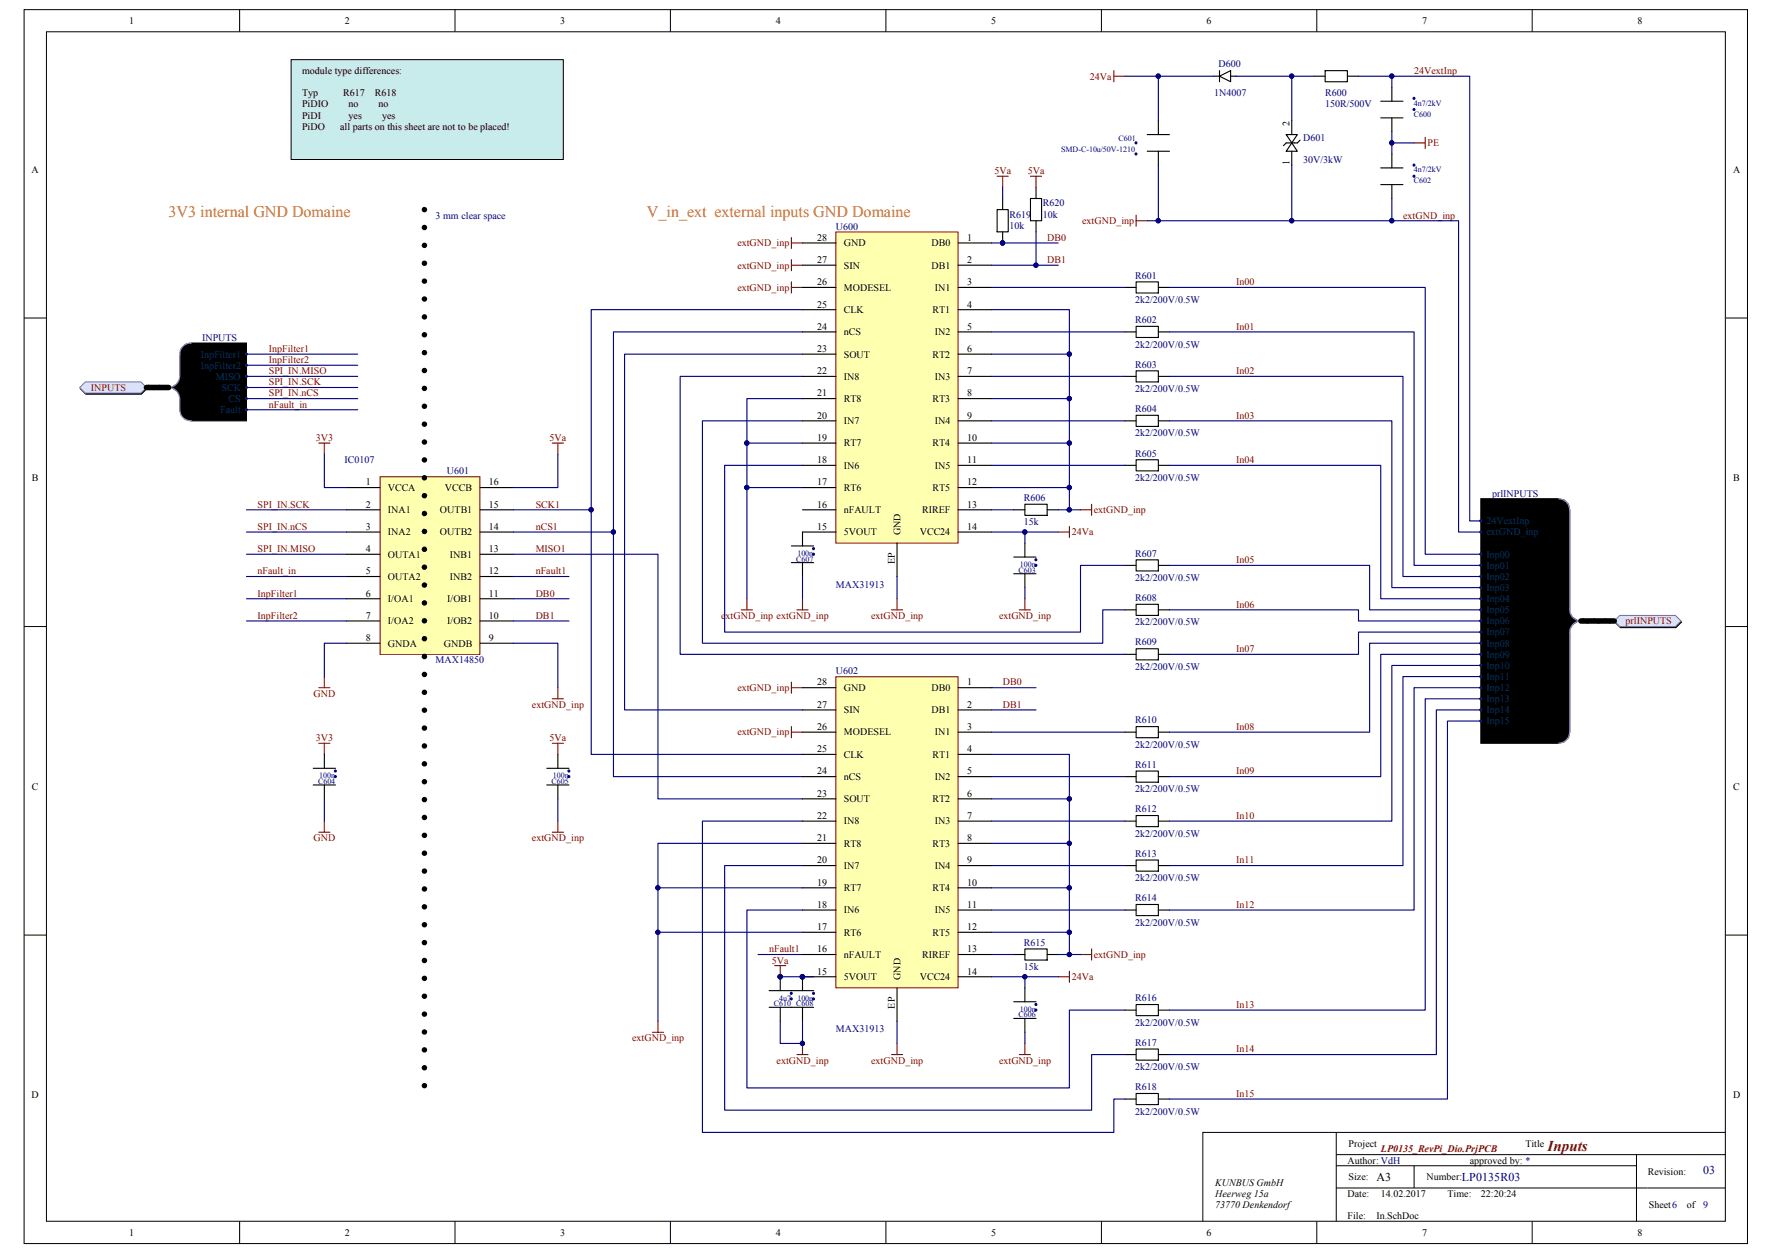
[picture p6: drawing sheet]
<svg xmlns="http://www.w3.org/2000/svg" width="420mm" height="297mm" viewBox="0 0 420 297" stroke-linecap="round" stroke-linejoin="round" font-family="sans-serif">
<g fill="none" stroke="#000" stroke-width=".24">
<path d="M5.7 2.3h408.5v292.5h-408.5zM11 7.5h397.9v282h-397.9zM56.8 2.3v5.2M107.8 2.3v5.2M158.9 2.3v5.2M210 2.3v5.2M261.1 2.3v5.2M312.1 2.3v5.2M363.2 2.3v5.2M5.7 75.4h5.3M409 75.4h5.2M5.7 148.5h5.3"/>
<path d="M409 148.5h5.2M5.7 221.6h5.3M409 221.6h5.2M316.7 268.4v21.1M316.7 273.7h92.3M316.7 276.3h71.2M335.2 276.3v5.3M387.9 273.7v15.8M409 268.4h-123.9v21.1M56.8 289.5v5.3M107.8 289.5v5.3M158.9 289.5v5.3"/>
<path d="M210 289.5v5.3M261.1 289.5v5.3M312.1 289.5v5.3M316.7 281.6h92.3M363.2 289.5v5.3"/>
</g>
<path d="M90.1 113h23.6v42.1h-23.6z" fill="#ffffb0"/>
<path d="M90.1 113h23.6v42.1h-23.6z" fill="none" stroke="#800000" stroke-width=".24"/>
<g fill="none" stroke="#000" stroke-width=".26">
<path d="M82.1 115.6h8M113.8 115.6h7.9M82.1 120.8h8M82.1 126.1h8M82.1 131.4h8M82.1 136.7h8M113.8 120.8h7.9M113.8 126.1h7.9M113.8 131.4h7.9M113.8 136.7h7.9M82.1 141.9h8M82.1 147.2h8"/>
<path d="M82.1 152.5h8M113.8 141.9h7.9M113.8 147.2h7.9M113.8 152.5h7.9"/>
</g>
<g fill="#000" stroke="#000" stroke-width=".24">
<path d="M19 92.1l1.3-1.3h13.2l1.3 1.3-1.3 1.3h-13.2z" fill-rule="evenodd"/>
<path d="M43.9 81.6l1.3-.3h13.2v18.5h-13.2l-1.3-.4-.9-1-.4-1.3v-3.3l-.6-1.1-1.4-.8 1.4-.9 .6-1.1v-6l.4-1.3z" fill-rule="evenodd"/>
</g>
<path d="M42.6 89.2a2.66 2.66 0 0 1-2.6 2.7 2.62 2.62 0 0 1 2.6 2.6M42.6 94.5a5.1 5.1 0 0 0 .6 4.3 2.6 2.6 0 0 0 2.1 .9h-.1M45.2 81.3h.1a2.61 2.61 0 0 0-2.7 2.7v5.2" fill="none" stroke="#8f9ec9" stroke-width=".26"/>
<g fill="#003a70" stroke="#003a70" stroke-width=".24">
<circle cx="58.4" cy="94.5" r=".24"/>
<circle cx="58.4" cy="91.8" r=".24"/>
<circle cx="58.4" cy="89.2" r=".24"/>
<circle cx="58.4" cy="83.9" r=".24"/>
<circle cx="58.4" cy="86.6" r=".24"/>
<circle cx="58.4" cy="97.1" r=".24"/>
</g>
<path d="M18.9 91.9l1.3-1.4h13.2l1.3 1.4-1.3 1.3h-13.2z" fill-rule="evenodd" fill="#d5e4ff" stroke="#71809b" stroke-width=".24"/>
<g fill="none" stroke="#800000" stroke-width=".26">
<path d="M264 18.1h2.6M264 16.7v2.7M335.2 33.9h2.6M337.8 32.6v2.6M187.6 57.6h2.6M187.6 56.3v2.6M269.3 52.3h2.6M269.3 51v2.6M187.6 68.1h2.6M187.6 62.9h2.6M187.6 61.5v2.7M187.6 66.8v2.7"/>
<path d="M75.6 105h2.6M76.9 105v2.7M130.9 105h2.6M132.2 105v2.7M258.7 119.5v2.7M250.8 126.1h2.7M253.5 124.8v2.6M256.1 120.8h2.6M175.7 144.6h2.7M177 141.9v2.7M211.3 144.6h2.6M212.6 141.9v2.7"/>
<path d="M241.6 144.6h2.6M242.9 141.9v2.7M75.6 176.2h2.6M75.6 163h2.6M76.9 160.4v2.6M76.9 176.2v2.6M130.9 176.2h2.6M130.9 165.6h2.6M132.2 163v2.6M132.2 176.2v2.6M187.6 163h2.6M187.6 173.5h2.6"/>
<path d="M187.6 161.7v2.6M187.6 172.2v2.7M75.6 197.3h2.6M76.9 194.6v2.7M130.9 197.3h2.6M132.2 194.6v2.7M183.6 228.9h2.7M184.9 228.9v2.6M250.8 231.5h2.7M253.5 230.2v2.6M256.1 226.3h2.6M258.7 224.9v2.7"/>
<path d="M154.6 244.7h2.7M155.9 242.1v2.6M211.3 250h2.6M212.6 247.3v2.7M241.6 250h2.6M242.9 247.3v2.7"/>
</g>
<g fill="none" stroke="#000" stroke-width=".26">
<path d="M287.7 18.1h1.3M289 16.7v2.7M289 18.1l2.7-1.4v2.7zM291.7 18.1h1.3M311.4 18.1h2.7M314.1 16.7h5.3v2.7h-5.3zM319.4 18.1h2.6M271.9 35.9h5.3M271.9 31.9h5.3M274.6 28.6v3.3M274.6 35.9v3.2M304.9 31.9h2.6l-1.3 2z"/>
<path d="M306.2 28.6v3.3M306.2 35.9v3.2M306.2 33.9l1.3 2h-2.6zM308.2 33.2l-.7 .7h-2.6l-.7 .6M327.3 24h5.2M327.3 27.9h5.2M327.3 39.8h5.2M329.9 20.7v3.3M329.9 27.9v3.3M329.9 36.5v3.3M327.3 43.8h5.2M329.9 43.8v3.3"/>
<path d="M266.6 68.1h2.7M266.6 78.7h2.7M269.3 66.8h5.3v2.7h-5.3zM269.3 77.4h5.3v2.6h-5.3zM274.6 68.1h2.6M274.6 78.7h2.6M266.6 89.2h2.7M266.6 99.8h2.7M269.3 87.9h5.3v2.6h-5.3zM269.3 98.4h5.3v2.7h-5.3zM274.6 89.2h2.6M274.6 99.8h2.6"/>
<path d="M242.9 119.5h5.3v2.7h-5.3zM266.6 110.3h2.7M269.3 109h5.3v2.6h-5.3zM274.6 110.3h2.6M240.3 120.8h2.6M240.3 136h5.3M240.3 132h5.3M242.9 128.7v3.3M242.9 136v3.3M248.2 120.8h2.6M266.6 134h2.7M269.3 132.7h5.3v2.6h-5.3z"/>
<path d="M274.6 134h2.6M266.6 144.6h2.7M266.6 155.1h2.7M269.3 143.2h5.3v2.7h-5.3zM269.3 153.8h5.3v2.6h-5.3zM274.6 144.6h2.6M274.6 155.1h2.6M76.9 178.8v3.3M132.2 178.8v3.3M266.6 173.5h2.7M269.3 172.2h5.3v2.7h-5.3zM274.6 173.5h2.6"/>
<path d="M74.2 186.1h5.3M74.2 182.1h5.3M76.9 186.1v3.3M129.6 186.1h5.3M129.6 182.1h5.3M132.2 186.1v3.3M266.6 184.1h2.7M266.6 194.6h2.7M269.3 182.8h5.3v2.6h-5.3zM269.3 193.3h5.3v2.6h-5.3zM274.6 184.1h2.6M274.6 194.6h2.6"/>
<path d="M266.6 205.2h2.7M266.6 215.7h2.7M269.3 203.9h5.3v2.6h-5.3zM269.3 214.4h5.3v2.6h-5.3zM274.6 205.2h2.6M274.6 215.7h2.6M240.3 226.3h2.6M240.3 237.5h5.3M242.9 234.2v3.3M242.9 224.9h5.3v2.7h-5.3zM248.2 226.3h2.6M266.6 239.4h2.7"/>
<path d="M269.3 238.1h5.3v2.6h-5.3zM274.6 239.4h2.6M240.3 241.4h5.3M242.9 241.4v3.3M266.6 250h2.7M269.3 248.7h5.3v2.6h-5.3zM269.3 259.2h5.3v2.6h-5.3zM274.6 250h2.6M266.6 260.5h2.7M274.6 260.5h2.6"/>
</g>
<g fill="#000080" stroke="#000080" stroke-width=".24">
<circle cx="79.5" cy="184.1" r=".24"/>
<circle cx="79.5" cy="182.7" r=".24"/>
<circle cx="134.8" cy="184.1" r=".24"/>
<circle cx="134.8" cy="182.7" r=".24"/>
<circle cx="184.9" cy="231.5" r=".5"/>
<circle cx="335.1" cy="26" r=".24"/>
<circle cx="335.1" cy="23.3" r=".24"/>
<circle cx="245.5" cy="134" r=".24"/>
<circle cx="245.5" cy="132.7" r=".24"/>
<circle cx="269.2" cy="33.9" r=".24"/>
<circle cx="269.2" cy="36.5" r=".24"/>
<circle cx="245.5" cy="239.4" r=".24"/>
<circle cx="245.5" cy="238.1" r=".24"/>
<circle cx="335.1" cy="41.8" r=".24"/>
<circle cx="335.1" cy="39.1" r=".24"/>
</g>
<path d="M100.6 49.7v210.8" fill="none" stroke="#000" stroke-width="1.3" stroke-dasharray="0 4.2"/>
<g fill="#000" stroke="#000" stroke-width=".24">
<path d="M351 118.2h18.4l1.4 .3 1 1 .3 1.3v24.4l.6 1.1 1.3 .9-1.3 .9-.6 1.1v24.3l-.3 1.4-1 .9-1.4 .4h-18.4z" fill-rule="evenodd"/>
<path d="M384.1 146.1h13.1l1.4 1.4-1.4 1.3h-13.1l-1.4-1.3z" fill-rule="evenodd"/>
</g>
<path d="M369.4 118.2a2.61 2.61 0 0 1 2.6 2.6M372.1 120.8v23.8a2.61 2.61 0 0 0 2.6 2.6M374.7 147.2a2.61 2.61 0 0 0-2.6 2.6v23.7M372 173.5a2.62 2.62 0 0 1-2.6 2.7" fill="none" stroke="#8f9ec9" stroke-width=".26"/>
<g fill="#003a70" stroke="#003a70" stroke-width=".24">
<circle cx="351" cy="123.5" r=".24"/>
<circle cx="351" cy="126.1" r=".24"/>
<circle cx="351" cy="131.4" r=".24"/>
<circle cx="351" cy="134" r=".24"/>
<circle cx="351" cy="136.6" r=".24"/>
<circle cx="351" cy="139.3" r=".24"/>
<circle cx="351" cy="141.9" r=".24"/>
<circle cx="351" cy="144.5" r=".24"/>
<circle cx="351" cy="147.2" r=".24"/>
<circle cx="351" cy="149.8" r=".24"/>
<circle cx="351" cy="152.4" r=".24"/>
<circle cx="351" cy="155.1" r=".24"/>
<circle cx="351" cy="157.7" r=".24"/>
<circle cx="351" cy="160.3" r=".24"/>
<circle cx="351" cy="163" r=".24"/>
<circle cx="351" cy="165.6" r=".24"/>
<circle cx="351" cy="168.3" r=".24"/>
<circle cx="351" cy="170.9" r=".24"/>
</g>
<path d="M383.9 145.9h13.2l1.3 1.3-1.3 1.3h-13.2l-1.3-1.3z" fill-rule="evenodd" fill="#d5e4ff" stroke="#71809b" stroke-width=".24"/>
<g fill="none" stroke="#000" stroke-width=".26">
<path d="M236.3 49.7h2.7v5.3h-2.7zM237.7 47.1v2.6M237.7 55v2.6M244.2 47.1h2.7v5.2h-2.7zM245.6 44.4v2.7M245.6 52.3v2.7M34.7 91.9h5.3M187.6 133.4h5.2M187.6 129.4h5.2M190.2 126.1v3.3M190.2 133.4v3.3M374.7 147.2h7.9"/>
<path d="M187.6 238.8h5.2M187.6 234.8h5.2M190.2 231.5v3.3M190.2 238.8v3.3"/>
</g>
<g fill="#000080" stroke="#000080" stroke-width=".24">
<circle cx="192.8" cy="131.4" r=".24"/>
<circle cx="192.8" cy="130" r=".24"/>
<circle cx="190.2" cy="231.5" r=".5"/>
<circle cx="192.8" cy="236.8" r=".24"/>
<circle cx="192.8" cy="235.5" r=".24"/>
<circle cx="190.2" cy="247.3" r=".51"/>
<circle cx="237.6" cy="57.6" r=".51"/>
<circle cx="274.5" cy="52.3" r=".51"/>
<circle cx="274.5" cy="18.1" r=".51"/>
<circle cx="306.1" cy="18.1" r=".51"/>
<circle cx="329.9" cy="18.1" r=".51"/>
<circle cx="329.9" cy="52.3" r=".51"/>
<circle cx="329.9" cy="33.9" r=".51"/>
<circle cx="242.9" cy="126.1" r=".51"/>
<circle cx="242.9" cy="231.5" r=".5"/>
<circle cx="140.1" cy="120.8" r=".51"/>
<circle cx="253.4" cy="120.8" r=".51"/>
<circle cx="253.4" cy="226.3" r=".5"/>
<circle cx="155.9" cy="221" r=".5"/>
<circle cx="155.9" cy="210.4" r=".5"/>
<circle cx="177" cy="105" r=".51"/>
<circle cx="177" cy="115.6" r=".51"/>
<circle cx="145.4" cy="126.1" r=".51"/>
<circle cx="306.1" cy="52.3" r=".51"/>
<circle cx="245.5" cy="62.9" r=".51"/>
</g>
<path d="M236.3 41.8h2.7M237.7 41.8v2.6M244.2 41.8h2.7M245.6 41.8v2.6M188.9 144.6h2.6M190.2 141.9v2.7M188.9 250h2.6M190.2 247.3v2.7" fill="none" stroke="#800000" stroke-width=".26"/>
<g fill="none" stroke="#000080" stroke-width=".26">
<path d="M266.6 18.1h21.1M274.6 18.1v10.5M293 18.1h18.4M306.2 18.1v10.5M322 18.1h26.3v105.4h2.7M329.9 18.1v2.6M274.6 39.1v13.2M306.2 39.1v13.2h-34.3M329.9 31.2v5.3M329.9 33.9h5.3M237.7 44.4v2.7M245.6 55v7.9"/>
<path d="M306.2 52.3h39.5v73.8h5.3M329.9 47.1v5.2M190.2 73.4h-50.1v47.4h-18.4M190.2 78.7h-44.8v47.4h-23.7M277.2 68.1h60.6v63.3h13.2M277.2 78.7h58v55.3h15.8M58.4 89.2h26.4M58.4 83.9h26.4M58.4 94.5h26.4M58.4 91.9h26.4M58.4 86.6h26.4M58.4 97.1h26.4"/>
<path d="M190.2 83.9h-42.2v84.4h42.2M190.2 89.2h-29v65.9h105.4M190.2 99.8h-23.7v52.7h94.9v-7.9h5.2M277.2 89.2h55.3v47.5h18.5M277.2 99.8h52.7v39.5h21.1M76.9 107.7v7.9h5.2M132.2 107.7v7.9h-10.5M177 105h13.2M177 115.6h13.2M190.2 110.3h-18.4v39.5h84.3v-15.8h10.5M277.2 110.3h50.1v31.6h23.7M58.4 120.8h23.7"/>
<path d="M58.4 126.1h23.7M58.4 131.4h23.7M58.4 136.7h23.7M121.7 136.7h13.2M121.7 131.4h34.2v58h34.3M140.1 120.8v58h50.1M145.4 126.1v58h44.8M190.2 136.7v5.2M212.6 136.7v5.2M242.9 126.1v2.6M242.9 139.3v2.6M250.8 120.8h5.3"/>
<path d="M277.2 134h47.4v10.6h26.4M58.4 141.9h23.7M58.4 147.2h23.7M82.1 152.5h-5.2v7.9M121.7 152.5h10.5v10.5M121.7 141.9h13.2M121.7 147.2h13.2M277.2 144.6h44.8v2.6h29M351 149.8h-29v5.3h-44.8M351 152.5h-26.4v21h-47.4M351 157.7h-21.1v36.9h-52.7M351 155.1h-23.7v29h-50.1"/>
<path d="M351 160.4h-18.5v44.8h-55.3M351 163h-15.8v52.7h-58M351 165.6h-13.2v73.8h-60.6M351 168.3h-10.6v81.7h-63.2M351 170.9h-7.9v89.6h-65.9M76.9 189.4v5.2M132.2 189.4v5.2M190.2 194.6h-23.7v73.8h97.5v-7.9h2.6M155.9 210.4h34.3M190.2 215.7h-13.2v42.2h76.5v-18.5h13.1M190.2 205.2h-18.4v57.9h86.9v-13.1h7.9M155.9 221h34.3"/>
<path d="M179.7 226.3h10.5M242.9 231.5v2.7M250.8 226.3h5.3M212.6 242.1v5.2M242.9 244.7v2.6"/>
</g>
<path d="M34.7 91.9h5.3M374.7 147.2h7.9" fill="none" stroke="#000" stroke-width="1.3"/>
<path d="M35.2 91.4l1.1 .9M37.9 91.4l1 .9M375.2 146.7l1.1 .9M377.9 146.7l1 .9M380.5 146.7l1.1 .9" fill="none" stroke="#000" stroke-width=".4"/>
<path d="M69 14.2h64.5v23.6h-64.5z" fill="#c8ebeb"/>
<path d="M69 14.1h64.5v23.7h-64.5z" fill="none" stroke="#000" stroke-width=".24"/>
<path d="M198.2 55h28.9v73.7h-28.9z" fill="#ffffb0"/>
<path d="M198.1 55h29v73.7h-29z" fill="none" stroke="#800000" stroke-width=".24"/>
<g fill="none" stroke="#000" stroke-width=".26">
<path d="M190.2 57.6h7.9M227.1 57.6h7.9M190.2 62.9h7.9M190.2 68.1h7.9M190.2 73.4h7.9M190.2 78.7h7.9M227.1 62.9h7.9M227.1 68.1h7.9M227.1 73.4h7.9M227.1 78.7h7.9M190.2 83.9h7.9M190.2 89.2h7.9"/>
<path d="M190.2 94.5h7.9M190.2 99.8h7.9M227.1 83.9h7.9M227.1 89.2h7.9M227.1 94.5h7.9M227.1 99.8h7.9M190.2 105h7.9M190.2 110.3h7.9M190.2 115.6h7.9M227.1 105h7.9M227.1 110.3h7.9M227.1 115.6h7.9"/>
<path d="M190.2 126.1h7.9M190.2 120.8h7.9M212.6 128.7v8M227.1 126.1h7.9M227.1 120.8h7.9"/>
</g>
<path d="M198.2 160.4h28.9v73.7h-28.9z" fill="#ffffb0"/>
<path d="M198.1 160.4h29v73.7h-29z" fill="none" stroke="#800000" stroke-width=".24"/>
<g fill="none" stroke="#000" stroke-width=".26">
<path d="M190.2 163h7.9M190.2 168.3h7.9M190.2 173.5h7.9M190.2 178.8h7.9M227.1 163h7.9M227.1 168.3h7.9M227.1 173.5h7.9M227.1 178.8h7.9M190.2 184.1h7.9M190.2 189.4h7.9M190.2 194.6h7.9M190.2 199.9h7.9"/>
<path d="M227.1 184.1h7.9M227.1 189.4h7.9M227.1 194.6h7.9M227.1 199.9h7.9M190.2 205.2h7.9M190.2 210.4h7.9M190.2 215.7h7.9M227.1 205.2h7.9M227.1 210.4h7.9M227.1 215.7h7.9M182.3 238.8h5.3M182.3 234.8h5.3"/>
<path d="M184.9 231.5v3.3M184.9 238.8v3.3M190.2 221h7.9M190.2 231.5h7.9M190.2 226.3h7.9M212.6 234.2v7.9M227.1 221h7.9M227.1 231.5h7.9M227.1 226.3h7.9"/>
</g>
<g fill="#000080" stroke="#000080" stroke-width=".24">
<circle cx="190.2" cy="231.5" r=".5"/>
<circle cx="242.9" cy="126.1" r=".51"/>
<circle cx="253.4" cy="115.6" r=".51"/>
<circle cx="253.4" cy="105" r=".51"/>
<circle cx="253.4" cy="94.5" r=".51"/>
<circle cx="253.4" cy="83.9" r=".51"/>
<circle cx="253.4" cy="120.8" r=".51"/>
<circle cx="245.5" cy="62.9" r=".51"/>
<circle cx="237.6" cy="57.6" r=".51"/>
<circle cx="155.9" cy="210.4" r=".5"/>
<circle cx="155.9" cy="221" r=".5"/>
<circle cx="242.9" cy="231.5" r=".5"/>
<circle cx="253.4" cy="221" r=".5"/>
<circle cx="253.4" cy="210.4" r=".5"/>
<circle cx="253.4" cy="199.9" r=".5"/>
<circle cx="253.4" cy="189.4" r=".5"/>
<circle cx="253.4" cy="226.3" r=".5"/>
<circle cx="184.9" cy="231.5" r=".5"/>
<circle cx="187.5" cy="236.8" r=".24"/>
<circle cx="187.5" cy="235.5" r=".24"/>
<circle cx="190.2" cy="247.3" r=".51"/>
<circle cx="177" cy="115.6" r=".51"/>
<circle cx="177" cy="105" r=".51"/>
</g>
<g fill="none" stroke="#000080" stroke-width=".26">
<path d="M235 57.6h15.8M235 73.4h18.5v47.4M235 62.9h15.8M235 78.7h31.6M235 68.1h31.6M190.2 94.5h-13.2v47.4M235 99.8h31.6M235 94.5h18.5M235 89.2h31.6M235 83.9h18.5M235 115.6h18.5M235 110.3h31.6"/>
<path d="M235 105h18.5M235 126.1h15.8M235 120.8h5.3M235 178.8h18.5v47.5M235 173.5h31.6M235 168.3h10.6M235 163h10.6M190.2 199.9h-34.3v42.2M235 199.9h18.5M235 194.6h31.6M235 189.4h18.5M235 184.1h31.6"/>
<path d="M235 215.7h31.6M235 210.4h18.5M235 205.2h31.6M184.9 231.5h7.9M235 231.5h15.8M235 221h18.5M235 226.3h5.3M184.9 242.1v5.2h5.3v-5.2"/>
</g>
<g font-size="3.8" fill="#f77800">
<text x="40" y="51.5">3V3 internal GND Domaine</text>
<text x="153.3" y="51.5">V_in_ext external inputs GND Domaine</text>
</g>
<text font-size="3.6" fill="#800000" x="366.8" y="272.9">Inputs</text>
<text font-size="2.8" x="326.2" y="279.9">A3</text>
<g font-size="2.8" fill="#000080">
<text x="346.5" y="279.9">LP0135R03</text>
<text x="403.7" y="278.3">03</text>
</g>
<g font-size="2.4">
<text x="30.7" y="5.7">1</text>
<text x="81.7" y="5.7">2</text>
<text x="132.8" y="5.7">3</text>
<text x="183.9" y="5.7">4</text>
<text x="234.9" y="5.7">5</text>
<text x="286" y="5.7">6</text>
<text x="337.1" y="5.7">7</text>
<text x="388.1" y="5.7">8</text>
<text x="71.6" y="17.6">module type differences:</text>
<text x="71.6" y="22.8">Typ</text>
<text x="81.3" y="22.8">R617</text>
<text x="88.8" y="22.8">R618</text>
<text x="71.6" y="25.4">PiDIO</text>
<text x="71.6" y="28.1">PiDI</text>
<text x="82.6" y="25.4">no</text>
<text x="82.6" y="28.1">yes</text>
<text x="89.7" y="25.4">no</text>
<text x="90.6" y="28.1">yes</text>
<text x="305.7" y="29.8" transform="rotate(-90 305.7 29.8)">2</text>
<text x="71.6" y="30.7">PiDO</text>
<text x="80.6" y="30.7">all parts on this sheet are not to be placed!</text>
<text x="7.5" y="40.9">A</text>
<text x="305.7" y="39.2" transform="rotate(-90 305.7 39.2)">1</text>
<text x="410.8" y="40.9">A</text>
<text x="193.6" y="57.1">28</text>
<text x="200" y="58.4">GND</text>
<text x="220.8" y="58.4">DB0</text>
<text x="229.3" y="57.1">1</text>
<text x="193.6" y="62.4">27</text>
<text x="200" y="63.7">SIN</text>
<text x="220.8" y="63.7">DB1</text>
<text x="229.3" y="62.4">2</text>
<text x="193.6" y="67.6">26</text>
<text x="200" y="68.9">MODESEL</text>
<text x="221.6" y="68.9">IN1</text>
<text x="229.3" y="67.6">3</text>
<text x="193.6" y="72.9">25</text>
<text x="200" y="74.2">CLK</text>
<text x="221" y="74.2">RT1</text>
<text x="229.3" y="72.9">4</text>
<text x="193.6" y="83.4">23</text>
<text x="193.6" y="78.1">24</text>
<text x="200" y="79.5">nCS</text>
<text x="221.6" y="79.5">IN2</text>
<text x="229.3" y="83.4">6</text>
<text x="229.3" y="78.1">5</text>
<text x="193.6" y="88.7">22</text>
<text x="200" y="84.8">SOUT</text>
<text x="221" y="84.8">RT2</text>
<text x="229.3" y="88.7">7</text>
<text x="193.6" y="94">21</text>
<text x="200" y="95.3">RT8</text>
<text x="200" y="90">IN8</text>
<text x="221" y="95.3">RT3</text>
<text x="221.6" y="90">IN3</text>
<text x="229.3" y="94">8</text>
<text x="193.6" y="99.2">20</text>
<text x="200" y="100.5">IN7</text>
<text x="221.6" y="100.5">IN4</text>
<text x="229.3" y="99.2">9</text>
<text x="193.6" y="104.5">19</text>
<text x="200" y="105.8">RT7</text>
<text x="221" y="105.8">RT4</text>
<text x="229.3" y="104.5">10</text>
<text x="193.6" y="109.8">18</text>
<text x="200" y="111.1">IN6</text>
<text x="221.6" y="111.1">IN5</text>
<text x="229.3" y="109.8">11</text>
<text x="7.6" y="114">B</text>
<text x="86.7" y="115.1">1</text>
<text x="91.9" y="116.4">VCCA</text>
<text x="105.5" y="116.4">VCCB</text>
<text x="115.9" y="115.1">16</text>
<text x="193.6" y="115.1">17</text>
<text x="200" y="116.4">RT6</text>
<text x="221" y="116.4">RT5</text>
<text x="229.3" y="115.1">12</text>
<text x="410.8" y="114">B</text>
<text x="86.7" y="120.3">2</text>
<text x="86.7" y="125.6">3</text>
<text x="91.9" y="121.6">INA1</text>
<text x="104.3" y="121.6">OUTB1</text>
<text x="115.9" y="125.6">14</text>
<text x="115.9" y="120.3">15</text>
<text x="193.6" y="125.6">15</text>
<text x="193.6" y="120.3">16</text>
<text x="200" y="121.6">nFAULT</text>
<text x="218.5" y="121.6">RIREF</text>
<text x="229.3" y="125.6">14</text>
<text x="229.3" y="120.3">13</text>
<text x="86.7" y="130.9">4</text>
<text x="91.9" y="126.9">INA2</text>
<text x="104.3" y="126.9">OUTB2</text>
<text x="115.9" y="130.9">13</text>
<text x="200" y="126.9">5VOUT</text>
<text x="213.4" y="126.9" transform="rotate(-90 213.4 126.9)">GND</text>
<text x="218" y="126.9">VCC24</text>
<text x="86.7" y="136.1">5</text>
<text x="91.9" y="132.2">OUTA1</text>
<text x="91.9" y="137.5">OUTA2</text>
<text x="106.6" y="137.5">INB2</text>
<text x="106.6" y="132.2">INB1</text>
<text x="115.9" y="136.1">12</text>
<text x="212.1" y="133.6" transform="rotate(-90 212.1 133.6)">EP</text>
<text x="86.7" y="141.4">6</text>
<text x="91.9" y="142.7">I/OA1</text>
<text x="106" y="142.7">I/OB1</text>
<text x="115.9" y="141.4">11</text>
<text x="86.7" y="146.7">7</text>
<text x="91.9" y="148">I/OA2</text>
<text x="106" y="148">I/OB2</text>
<text x="115.9" y="146.7">10</text>
<text x="86.7" y="151.9">8</text>
<text x="91.9" y="153.2">GNDA</text>
<text x="105.2" y="153.2">GNDB</text>
<text x="115.9" y="151.9">9</text>
<text x="193.6" y="162.5">28</text>
<text x="193.6" y="167.8">27</text>
<text x="200" y="163.8">GND</text>
<text x="220.8" y="163.8">DB0</text>
<text x="229.3" y="162.5">1</text>
<text x="229.3" y="167.8">2</text>
<text x="193.6" y="173">26</text>
<text x="200" y="169.1">SIN</text>
<text x="220.8" y="169.1">DB1</text>
<text x="229.3" y="173">3</text>
<text x="193.6" y="178.3">25</text>
<text x="200" y="179.6">CLK</text>
<text x="200" y="174.3">MODESEL</text>
<text x="221" y="179.6">RT1</text>
<text x="221.6" y="174.3">IN1</text>
<text x="229.3" y="178.3">4</text>
<text x="193.6" y="183.6">24</text>
<text x="200" y="184.9">nCS</text>
<text x="221.6" y="184.9">IN2</text>
<text x="229.3" y="183.6">5</text>
<text x="7.6" y="187.2">C</text>
<text x="193.6" y="188.8">23</text>
<text x="200" y="190.2">SOUT</text>
<text x="221" y="190.2">RT2</text>
<text x="229.3" y="188.8">6</text>
<text x="410.8" y="187.2">C</text>
<text x="193.6" y="194.1">22</text>
<text x="200" y="195.4">IN8</text>
<text x="221.6" y="195.4">IN3</text>
<text x="229.3" y="194.1">7</text>
<text x="193.6" y="199.4">21</text>
<text x="200" y="200.7">RT8</text>
<text x="221" y="200.7">RT3</text>
<text x="229.3" y="199.4">8</text>
<text x="193.6" y="209.9">19</text>
<text x="193.6" y="204.6">20</text>
<text x="200" y="206">IN7</text>
<text x="221.6" y="206">IN4</text>
<text x="229.3" y="209.9">10</text>
<text x="229.3" y="204.6">9</text>
<text x="193.6" y="215.2">18</text>
<text x="200" y="211.2">RT7</text>
<text x="221" y="211.2">RT4</text>
<text x="229.3" y="215.2">11</text>
<text x="193.6" y="220.5">17</text>
<text x="200" y="221.8">RT6</text>
<text x="200" y="216.5">IN6</text>
<text x="221" y="221.8">RT5</text>
<text x="221.6" y="216.5">IN5</text>
<text x="229.3" y="220.5">12</text>
<text x="193.6" y="225.7">16</text>
<text x="200" y="227">nFAULT</text>
<text x="218.5" y="227">RIREF</text>
<text x="229.3" y="225.7">13</text>
<text x="193.6" y="231">15</text>
<text x="200" y="232.3">5VOUT</text>
<text x="213.4" y="232.3" transform="rotate(-90 213.4 232.3)">GND</text>
<text x="218" y="232.3">VCC24</text>
<text x="229.3" y="231">14</text>
<text x="212.1" y="239.1" transform="rotate(-90 212.1 239.1)">EP</text>
<text x="7.5" y="260.3">D</text>
<text x="410.8" y="260.3">D</text>
<text x="319.4" y="275.8">Author: VdH</text>
<text x="319.6" y="271.9">Project</text>
<text x="348.4" y="275.8">approved by: *</text>
<text x="361.6" y="271.9">Title</text>
<text x="288" y="281.1">KUNBUS GmbH</text>
<text x="319.6" y="279.7">Size:</text>
<text x="338.1" y="279.7">Number:</text>
<text x="390.6" y="278.4">Revision:</text>
<text x="288" y="286.3">73770 Denkendorf</text>
<text x="319.4" y="283.7">Date:</text>
<text x="327.3" y="283.7">14.02.2017</text>
<text x="343.1" y="283.7">Time:</text>
<text x="351" y="283.7">22:20:24</text>
<text x="390.8" y="286.3">Sheet6</text>
<text x="399.8" y="286.3">of</text>
<text x="30.7" y="292.9">1</text>
<text x="81.7" y="292.9">2</text>
<text x="132.8" y="292.9">3</text>
<text x="183.9" y="292.9">4</text>
<text x="234.9" y="292.9">5</text>
<text x="286" y="292.9">6</text>
<text x="319.4" y="289">File:</text>
<text x="326.2" y="289">In.SchDoc</text>
<text x="337.1" y="292.9">7</text>
<text x="388.1" y="292.9">8</text>
</g>
<g font-size="2.4" fill="#000080">
<text x="288.8" y="16">D600</text>
<text x="287.8" y="22.8">1N4007</text>
<text x="314.1" y="22.8">R600</text>
<text x="314.1" y="25.4">150R/500V</text>
<text x="308.8" y="33.4">D601</text>
<text x="308.8" y="38.6">30V/3kW</text>
<text x="103.3" y="51.8">3 mm clear space</text>
<text x="239.2" y="51.6">R619</text>
<text x="247.2" y="48.9">R620</text>
<text x="247.2" y="51.6">10k</text>
<text x="198.1" y="54.4">U600</text>
<text x="239.2" y="54.2">10k</text>
<text x="269" y="66">R601</text>
<text x="269" y="71.8">2k2/200V/0.5W</text>
<text x="269" y="76.6">R602</text>
<text x="47.9" y="80.8">INPUTS</text>
<text x="269" y="82.4">2k2/200V/0.5W</text>
<text x="269" y="87.1">R603</text>
<text x="269" y="92.9">2k2/200V/0.5W</text>
<text x="269" y="97.7">R604</text>
<text x="269" y="103.5">2k2/200V/0.5W</text>
<text x="81.6" y="109.8">IC0107</text>
<text x="105.9" y="112.4">U601</text>
<text x="269" y="108.2">R605</text>
<text x="242.7" y="118.7">R606</text>
<text x="269" y="114">2k2/200V/0.5W</text>
<text x="353.6" y="117.7">prlINPUTS</text>
<text x="242.7" y="124.5">15k</text>
<text x="269" y="131.9">R607</text>
<text x="269" y="137.7">2k2/200V/0.5W</text>
<text x="198.1" y="139.3">MAX31913</text>
<text x="269" y="142.5">R608</text>
<text x="269" y="148.3">2k2/200V/0.5W</text>
<text x="269" y="153">R609</text>
<text x="103.3" y="157.2">MAX14850</text>
<text x="198.1" y="159.8">U602</text>
<text x="269" y="158.8">2k2/200V/0.5W</text>
<text x="269" y="171.4">R610</text>
<text x="269" y="177.3">2k2/200V/0.5W</text>
<text x="269" y="182">R611</text>
<text x="269" y="187.8">2k2/200V/0.5W</text>
<text x="269" y="192.5">R612</text>
<text x="269" y="198.3">2k2/200V/0.5W</text>
<text x="269" y="203.1">R613</text>
<text x="269" y="208.9">2k2/200V/0.5W</text>
<text x="269" y="213.6">R614</text>
<text x="269" y="219.4">2k2/200V/0.5W</text>
<text x="242.7" y="224.2">R615</text>
<text x="242.7" y="230">15k</text>
<text x="269" y="237.3">R616</text>
<text x="198.1" y="244.7">MAX31913</text>
<text x="269" y="243.1">2k2/200V/0.5W</text>
<text x="269" y="247.9">R617</text>
<text x="269" y="253.7">2k2/200V/0.5W</text>
<text x="269" y="258.4">R618</text>
<text x="269" y="264.2">2k2/200V/0.5W</text>
<text x="403.7" y="286.3">9</text>
</g>
<g font-size="2.4" fill="#800000">
<text x="335.2" y="17.6">24VextInp</text>
<text x="258.3" y="18.9">24Va</text>
<text x="338.4" y="34.7">PE</text>
<text x="235.7" y="41.3">5Va</text>
<text x="243.6" y="41.3">5Va</text>
<text x="256.5" y="53.1">extGND_inp</text>
<text x="332.6" y="51.8">extGND_inp</text>
<text x="174.8" y="58.4">extGND_inp</text>
<text x="248.2" y="57.1">DB0</text>
<text x="174.8" y="63.7">extGND_inp</text>
<text x="248.2" y="62.4">DB1</text>
<text x="174.8" y="68.9">extGND_inp</text>
<text x="293" y="67.6">In00</text>
<text x="63.7" y="83.4">InpFilter1</text>
<text x="293" y="78.1">In01</text>
<text x="63.7" y="88.7">SPI_IN.MISO</text>
<text x="63.7" y="86.1">InpFilter2</text>
<text x="293" y="88.7">In02</text>
<text x="21.6" y="92.7">INPUTS</text>
<text x="63.7" y="94">SPI_IN.nCS</text>
<text x="63.7" y="91.4">SPI_IN.SCK</text>
<text x="63.7" y="96.6">nFault_in</text>
<text x="293" y="99.2">In03</text>
<text x="74.9" y="104.5">3V3</text>
<text x="130.3" y="104.5">5Va</text>
<text x="293" y="109.8">In04</text>
<text x="61" y="120.3">SPI_IN.SCK</text>
<text x="61" y="125.6">SPI_IN.nCS</text>
<text x="127" y="125.6">nCS1</text>
<text x="127" y="120.3">SCK1</text>
<text x="259.3" y="121.6">extGND_inp</text>
<text x="61" y="130.9">SPI_IN.MISO</text>
<text x="127" y="130.9">MISO1</text>
<text x="254" y="126.9">24Va</text>
<text x="61" y="136.1">nFault_in</text>
<text x="127" y="136.1">nFault1</text>
<text x="293" y="133.5">In05</text>
<text x="61" y="141.4">InpFilter1</text>
<text x="127" y="141.4">DB0</text>
<text x="61" y="146.7">InpFilter2</text>
<text x="127" y="146.7">DB1</text>
<text x="170.9" y="146.7">extGND_inp extGND_inp</text>
<text x="206.5" y="146.7">extGND_inp</text>
<text x="236.8" y="146.7">extGND_inp</text>
<text x="293" y="144.1">In06</text>
<text x="385.3" y="148">prlINPUTS</text>
<text x="293" y="154.6">In07</text>
<text x="74.3" y="165.1">GND</text>
<text x="126.1" y="167.8">extGND_inp</text>
<text x="174.8" y="163.8">extGND_inp</text>
<text x="237.7" y="167.8">DB1</text>
<text x="237.7" y="162.5">DB0</text>
<text x="293" y="173">In08</text>
<text x="74.9" y="175.7">3V3</text>
<text x="130.3" y="175.7">5Va</text>
<text x="174.8" y="174.3">extGND_inp</text>
<text x="293" y="183.6">In09</text>
<text x="293" y="194.1">In10</text>
<text x="74.3" y="199.4">GND</text>
<text x="126.1" y="199.4">extGND_inp</text>
<text x="293" y="204.6">In11</text>
<text x="293" y="215.2">In12</text>
<text x="182.3" y="225.7">nFault1</text>
<text x="259.3" y="227">extGND_inp</text>
<text x="183" y="228.4">5Va</text>
<text x="254" y="232.3">24Va</text>
<text x="293" y="238.9">In13</text>
<text x="149.8" y="246.8">extGND_inp</text>
<text x="293" y="249.5">In14</text>
<text x="184.1" y="252.1">extGND_inp</text>
<text x="206.5" y="252.1">extGND_inp</text>
<text x="236.8" y="252.1">extGND_inp</text>
<text x="293" y="260">In15</text>
<text x="327.3" y="273.2">LP0135_RevPi_Dio.PrjPCB</text>
</g>
<g font-size="2.4" fill="#003a70">
<text x="47.6" y="84.8">InpFilter1</text>
<text x="47.6" y="87.4">InpFilter2</text>
<text x="51.1" y="90">MISO</text>
<text x="52.5" y="92.7">SCK</text>
<text x="54.2" y="95.3">CS</text>
<text x="52.2" y="97.9">Fault</text>
<text x="352.3" y="124.3">24VextInp</text>
<text x="352.3" y="126.9">extGND_inp</text>
<text x="352.3" y="132.2">Inp00</text>
<text x="352.3" y="134.8">Inp01</text>
<text x="352.3" y="137.5">Inp02</text>
<text x="352.3" y="140.1">Inp03</text>
<text x="352.3" y="142.7">Inp04</text>
<text x="352.3" y="145.4">Inp05</text>
<text x="352.3" y="148">Inp06</text>
<text x="352.3" y="150.6">Inp07</text>
<text x="352.3" y="153.2">Inp08</text>
<text x="352.3" y="155.9">Inp09</text>
<text x="352.3" y="158.5">Inp10</text>
<text x="352.3" y="161.2">Inp11</text>
<text x="352.3" y="163.8">Inp12</text>
<text x="352.3" y="166.5">Inp13</text>
<text x="352.3" y="169.1">Inp14</text>
<text x="352.3" y="171.7">Inp15</text>
</g>
<text font-size="2.4" fill="#080d02" x="288" y="283.7">Heerweg 15a</text>
<g font-size="1.9" fill="#000080">
<text x="335.1" y="27.7">C600</text>
<text x="335.1" y="25">4n7/2kV</text>
<text x="265.1" y="33.4">C601</text>
<text x="251.5" y="36.1">SMD-C-10u/50V-1210</text>
<text x="335.1" y="40.9">4n7/2kV</text>
<text x="335.1" y="43.5">C602</text>
<text x="189" y="131.7">100n</text>
<text x="188.7" y="133.1">C607</text>
<text x="241.4" y="135.7">C603</text>
<text x="241.7" y="134.4">100n</text>
<text x="75.4" y="185.8">C604</text>
<text x="75.7" y="184.4">100n</text>
<text x="130.7" y="185.8">C605</text>
<text x="131.1" y="184.4">100n</text>
<text x="183.4" y="238.5">C610 C608</text>
<text x="184.7" y="237.2">4u7</text>
<text x="189" y="237.2">100n</text>
<text x="241.7" y="239.8">100n</text>
<text x="241.4" y="241.1">C606</text>
</g>
</svg>
